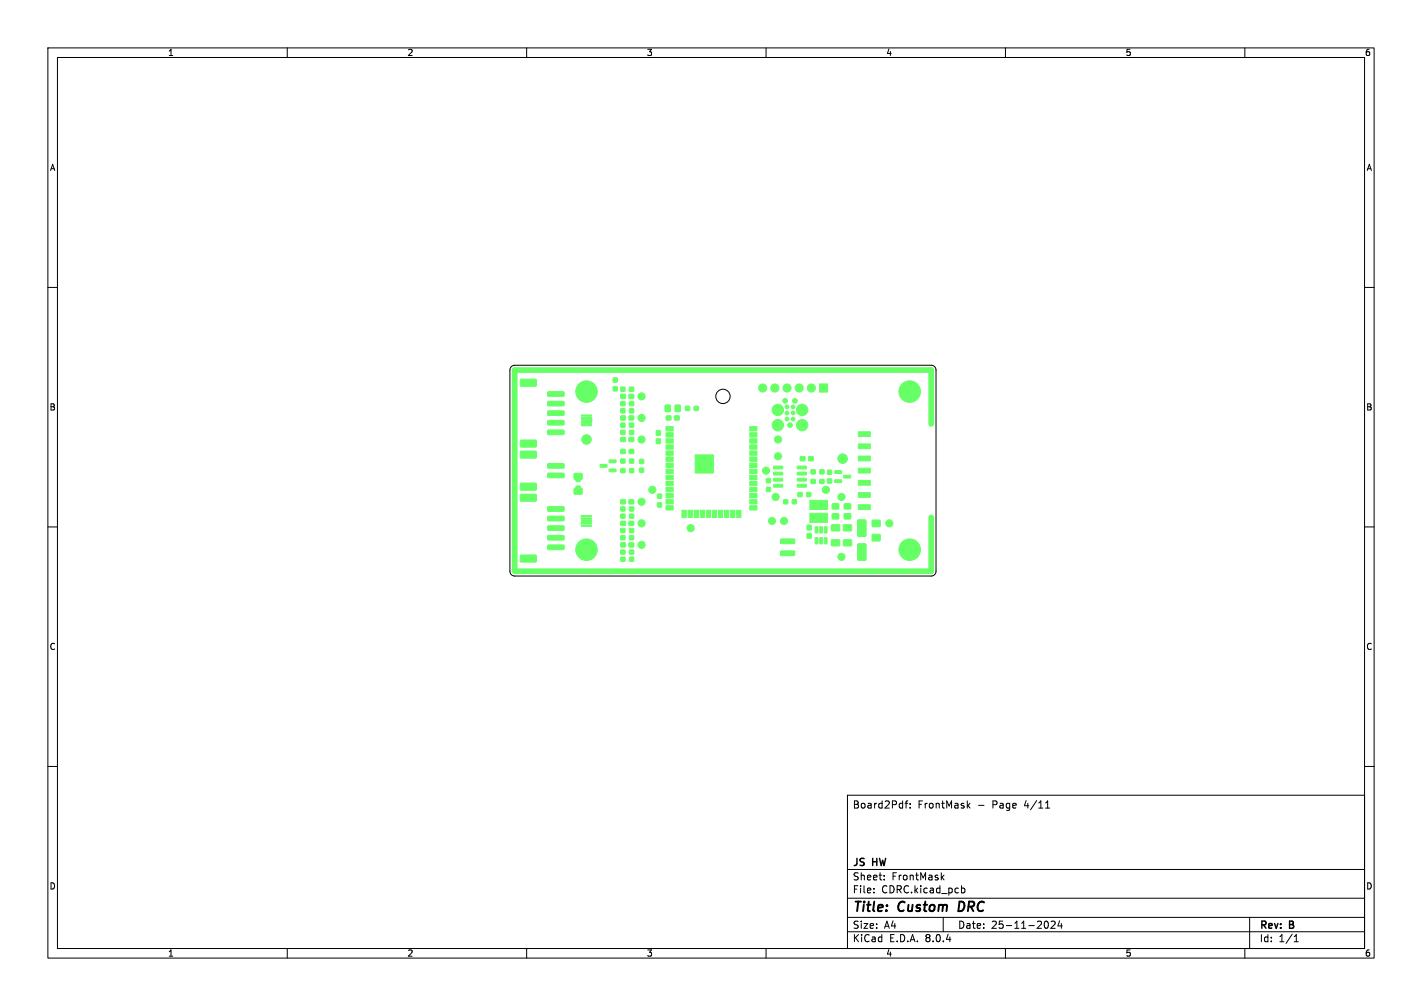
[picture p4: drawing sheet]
<svg xmlns="http://www.w3.org/2000/svg" width="297mm" height="210mm" viewBox="0 0 297 210" stroke-linecap="round" stroke-linejoin="round" font-family="sans-serif">
<path d="M194.5 88.5v-11.2h-87v41.9h87v-11.2" fill="none" stroke="#6f6" stroke-width="1.2"/>
<path d="M194.3 119.2h.2" fill="none" stroke="#6f6" stroke-width=".21"/>
<g fill="#6f6" stroke="#6f6" stroke-width=".21">
<path d="M131.4 86.8h.9v.9h-.9z"/>
<path d="M129.7 86.8h.9v.9h-.9z"/>
<path d="M137.1 91.6h.8v1h-.8z"/>
<path d="M137.1 89.9h.8v1h-.8z"/>
<path d="M160.1 99.9h.8v.9h-.8z"/>
<path d="M160.1 101.7h.8v.9h-.8z"/>
<path d="M131.5 95.8h.8v.9h-.8z"/>
<path d="M129.7 95.8h.8v.9h-.8z"/>
<path d="M119.9 98.9h1.7v1.1h-1.7z"/>
<path d="M119.9 102h1.7v1.1h-1.7z"/>
<path d="M173.8 105.2h1.4v1h-1.4z"/>
<path d="M173.8 107.3h1.4v1h-1.4z"/>
<path d="M176.3 105.2h1.4v1h-1.4z"/>
<path d="M176.3 107.3h1.4v1h-1.4z"/>
<path d="M131.5 114.8h.8v.9h-.8z"/>
<path d="M129.7 114.8h.8v.9h-.8z"/>
<path d="M131.4 108.8h.9v.9h-.9z"/>
<path d="M129.7 108.8h.9v.9h-.9z"/>
<path d="M171.2 100.1h.9v.8h-.9z"/>
<path d="M169.4 100.1h.9v.8h-.9z"/>
<path d="M131.5 89.8h.8v.9h-.8z"/>
<path d="M129.7 89.8h.8v.9h-.8z"/>
<path d="M169.4 98.1h.9v.8h-.9z"/>
<path d="M171.2 98.1h.9v.8h-.9z"/>
<path d="M131.4 113.3h.9v.9h-.9z"/>
<path d="M129.7 113.3h.9v.9h-.9z"/>
<path d="M139.1 89.1h1.5v.9h-1.5z"/>
<path d="M139.1 90.3h1.5v.9h-1.5z"/>
<path d="M139.1 91.6h1.5v.9h-1.5z"/>
<path d="M139.1 92.9h1.5v.9h-1.5z"/>
<path d="M139.1 94.1h1.5v.9h-1.5z"/>
<path d="M139.1 95.4h1.5v.9h-1.5z"/>
<path d="M139.1 96.7h1.5v.9h-1.5z"/>
<path d="M139.1 98h1.5v.8h-1.5z"/>
<path d="M139.1 99.2h1.5v.9h-1.5z"/>
<path d="M139.1 100.5h1.5v.9h-1.5z"/>
<path d="M139.1 101.8h1.5v.9h-1.5z"/>
<path d="M139.1 103h1.5v.9h-1.5z"/>
<path d="M139.1 104.3h1.5v.9h-1.5z"/>
<path d="M139.1 105.6h1.5v.9h-1.5z"/>
<path d="M142.4 106.5h.9v1.5h-.9z"/>
<path d="M143.7 106.5h.9v1.5h-.9z"/>
<path d="M145 106.5h.9v1.5h-.9z"/>
<path d="M146.2 106.5h.9v1.5h-.9z"/>
<path d="M147.5 106.5h.9v1.5h-.9z"/>
<path d="M148.8 106.5h.9v1.5h-.9z"/>
<path d="M150.1 106.5h.9v1.5h-.9z"/>
<path d="M151.3 106.5h.9v1.5h-.9z"/>
<path d="M152.6 106.5h.9v1.5h-.9z"/>
<path d="M153.9 106.5h.9v1.5h-.9z"/>
<path d="M156.6 105.6h1.5v.9h-1.5z"/>
<path d="M156.6 104.3h1.5v.9h-1.5z"/>
<path d="M156.6 103h1.5v.9h-1.5z"/>
<path d="M156.6 101.8h1.5v.9h-1.5z"/>
<path d="M156.6 100.5h1.5v.9h-1.5z"/>
<path d="M156.6 99.2h1.5v.9h-1.5z"/>
<path d="M156.6 98h1.5v.8h-1.5z"/>
<path d="M156.6 96.7h1.5v.9h-1.5z"/>
<path d="M156.6 95.4h1.5v.9h-1.5z"/>
<path d="M156.6 94.1h1.5v.9h-1.5z"/>
<path d="M156.6 92.9h1.5v.9h-1.5z"/>
<path d="M156.6 91.6h1.5v.9h-1.5z"/>
<path d="M156.6 90.3h1.5v.9h-1.5z"/>
<path d="M156.6 89.1h1.5v.9h-1.5z"/>
<path d="M145.2 95h3.8v3.8h-3.8z"/>
<path d="M127.2 97.9h1.4l.1 .5-1.4 .1z"/>
<path d="M127.2 96h1.4l.1 .5-1.4 .1z"/>
<path d="M125.4 97h1.3l.1 .5h-1.4z"/>
<path d="M137.3 105h.9v.8h-.9z"/>
<path d="M137.3 103.2h.9v.8h-.9z"/>
<path d="M129.7 105.8h.8v.9h-.8z"/>
<path d="M131.5 105.8h.8v.9h-.8z"/>
<path d="M114.4 96.8h3.3l.1 .2v.6l-.2 .2-3.1-.1-.1-.2z"/>
<path d="M114.4 98.8h3.3l.1 .2v.6l-.2 .2-3.1-.1-.1-.2z"/>
<path d="M108.7 94.2h3.2l.2 .2-.1 1.1-.2 .2-3-.1-.1-.2z"/>
<path d="M108.7 100.9h3.2l.2 .2-.1 1.1-.2 .2-3-.1-.1-.2z"/>
<path d="M121.4 107.6h1v.3h-1z"/>
<path d="M121.4 108.1h1v.3h-1z"/>
<path d="M121.5 108.5h1v.5h-1z"/>
<path d="M121.4 109.1h1v.3h-1z"/>
<path d="M121.4 109.6h1v.3h-1z"/>
<path d="M122.5 109.6h1v.3h-1z"/>
<path d="M122.5 109.1h1v.3h-1z"/>
<path d="M122.6 108.5h1v.5h-1z"/>
<path d="M122.5 108.1h1v.3h-1z"/>
<path d="M122.5 107.6h1v.3h-1z"/>
<path d="M161.6 97.3h1.8l.1 .5-1.9 .1z"/>
<path d="M161.6 98.6h1.8l.1 .5-1.9 .1z"/>
<path d="M161.6 99.9l1.8-.1 .1 .5-1.9 .1z"/>
<path d="M161.6 101.1h1.8l.1 .5-1.9 .1z"/>
<path d="M166.5 101.1h1.9v.5l-1.8 .1z"/>
<path d="M166.5 99.9l1.9-.1v.5l-1.8 .1z"/>
<path d="M166.5 98.6h1.9v.5l-1.8 .1z"/>
<path d="M166.5 97.3h1.9v.5l-1.8 .1z"/>
<path d="M128.1 80.7h.8v.9h-.8z"/>
<path d="M128.1 78.9h.8v.9h-.8z"/>
<path d="M131.4 104.3h.9v.9h-.9z"/>
<path d="M129.7 104.3h.9v.9h-.9z"/>
<path d="M131.4 91.3h.9v.9h-.9z"/>
<path d="M129.7 91.3h.9v.9h-.9z"/>
<path d="M129.7 116.3h.8v.9h-.8z"/>
<path d="M131.5 116.3h.8v.9h-.8z"/>
<path d="M129.7 80.8h.8v.9h-.8z"/>
<path d="M131.5 80.8h.8v.9h-.8z"/>
<path d="M131.5 97.8h.8v.9h-.8z"/>
<path d="M129.7 97.8h.8v.9h-.8z"/>
<path d="M179.3 105.4h2.5v1h-2.5z"/>
<path d="M179.3 102.8h2.5v1h-2.5z"/>
<path d="M179.3 100.3h2.5v1h-2.5z"/>
<path d="M179.3 97.8h2.5v1h-2.5z"/>
<path d="M179.3 95.2h2.5v1h-2.5z"/>
<path d="M179.3 92.7h2.5v1h-2.5z"/>
<path d="M179.3 90.1h2.5v1h-2.5z"/>
<path d="M131.5 110.3h.8v.9h-.8z"/>
<path d="M129.7 110.3h.8v.9h-.8z"/>
<path d="M168.6 111.4h.8v.9h-.8z"/>
<path d="M168.6 109.7h.8v.9h-.8z"/>
<path d="M129.7 93.8h.9v.9h-.9z"/>
<path d="M131.4 93.8h.9v.9h-.9z"/>
<path d="M168.5 102.8h.8v.9h-.8z"/>
<path d="M166.7 102.8h.8v.9h-.8z"/>
<path d="M182.2 108.6h1.6v1.3h-1.6z"/>
<path d="M182.2 111.6h1.6v1.3h-1.6z"/>
<path d="M171.2 80.1h1.7v1.7h-1.7z"/>
<path d="M170.3 112.3h.5v1.2h-.5z"/>
<path d="M171.2 112.3h.6l-.1 1.2h-.5z"/>
<path d="M172.2 112.3h.5v1.2h-.5z"/>
<path d="M172.2 110h.5v1.3l-.5-.1z"/>
<path d="M171.2 110h.6l-.1 1.3-.5-.1z"/>
<path d="M170.3 110h.5v1.3l-.5-.1z"/>
<path d="M179.2 113.6l1.4-.1 .3 .2v3.1l-.2 .2h-1.4l-.2-.2z"/>
<path d="M179.2 108.6l1.4-.1 .3 .2v3.1l-.2 .2h-1.4l-.2-.2z"/>
<path d="M163 115h2.9l.1 .9-2.9 .1z"/>
<path d="M163 112.5h2.9l.1 .9-2.9 .1z"/>
<path d="M169.2 107.1h3.7v2h-3.7z"/>
<path d="M169.2 104.4h3.7v2h-3.7z"/>
<path d="M129.7 83.8h.8v.9h-.8z"/>
<path d="M131.5 83.8h.8v.9h-.8z"/>
<path d="M129.7 88.3h.8v.9h-.8z"/>
<path d="M131.5 88.3h.8v.9h-.8z"/>
<path d="M143.2 84.8h.8v.9h-.8z"/>
<path d="M145 84.8h.8v.9h-.8z"/>
<path d="M141 84.6h1.1v1.3h-1.1z"/>
<path d="M138.9 84.6h1.1v1.3h-1.1z"/>
<path d="M167.2 95.3h.9v.9h-.9z"/>
<path d="M168.9 95.3h.9v.9h-.9z"/>
<path d="M174.4 98.3h1.3l.1 .5h-1.4z"/>
<path d="M174.4 100.2h1.3l.1 .5h-1.4z"/>
<path d="M176.2 99.2h1.4l.1 .5-1.4 .1z"/>
<path d="M131.4 82.3h.9v.9h-.9z"/>
<path d="M129.7 82.3h.9v.9h-.9z"/>
<path d="M114.4 81.8h3.3l.1 .2v.6l-.2 .1h-3.1l-.1-.2z"/>
<path d="M114.4 83.8h3.3l.1 .2v.6l-.2 .1h-3.1l-.1-.2z"/>
<path d="M114.4 85.8h3.3l.1 .2v.6l-.2 .1h-3.1l-.1-.2z"/>
<path d="M114.4 87.8h3.3l.1 .2v.6l-.2 .1h-3.1l-.1-.2z"/>
<path d="M114.4 89.8h3.3l.1 .2v.6l-.2 .1h-3.1l-.1-.2z"/>
<path d="M108.7 79.2h3.2l.2 .2-.1 1.1-.2 .2-3-.1-.1-.2z"/>
<path d="M108.7 91.9h3.2l.2 .2-.1 1.1-.2 .2-3-.1-.1-.2z"/>
<path d="M131.5 85.3h.8v.9h-.8z"/>
<path d="M129.7 85.3h.8v.9h-.8z"/>
<path d="M120.3 101.5h.9v.8h-.9z"/>
<path d="M120.3 99.7h.9v.8h-.9z"/>
<path d="M129.7 107.3h.8v.9h-.8z"/>
<path d="M131.5 107.3h.8v.9h-.8z"/>
<path d="M121.4 86.6h1v.3h-1z"/>
<path d="M121.4 87.1h1v.3h-1z"/>
<path d="M121.5 87.5h1v.5h-1z"/>
<path d="M121.4 88.1h1v.3h-1z"/>
<path d="M121.4 88.6h1v.3h-1z"/>
<path d="M122.6 88.6h1v.3h-1z"/>
<path d="M122.6 88.1h1v.3h-1z"/>
<path d="M122.6 87.5h1v.5h-1z"/>
<path d="M122.6 87.1h1v.3h-1z"/>
<path d="M122.6 86.6h1v.3h-1z"/>
<path d="M173.7 112.7h1.6v1.2h-1.6z"/>
<path d="M173.7 109.6h1.6v1.2h-1.6z"/>
<path d="M114.4 105.8h3.3l.1 .2v.6l-.2 .2-3.1-.1-.1-.2z"/>
<path d="M114.4 107.8h3.3l.1 .2v.6l-.2 .2-3.1-.1-.1-.2z"/>
<path d="M114.4 109.8h3.3l.1 .2v.6l-.2 .2-3.1-.1-.1-.2z"/>
<path d="M114.4 111.8h3.3l.1 .2v.6l-.2 .2-3.1-.1-.1-.2z"/>
<path d="M114.4 113.8h3.3l.1 .2v.6l-.2 .2-3.1-.1-.1-.2z"/>
<path d="M108.7 103.2h3.2l.2 .2-.1 1.1-.2 .2-3-.1-.1-.2z"/>
<path d="M108.7 115.9h3.2l.2 .2-.1 1.1-.2 .2-3-.1-.1-.2z"/>
<path d="M172.8 98.2h.9v.8h-.9z"/>
<path d="M172.8 100h.9v.8h-.9z"/>
<path d="M163.7 104.3h.8v.9h-.8z"/>
<path d="M165.5 104.3h.8v.9h-.8z"/>
<path d="M176.2 112.7h1.6v1.2h-1.6z"/>
<path d="M176.2 109.6h1.6v1.2h-1.6z"/>
<path d="M129.7 111.8h.8v.9h-.8z"/>
<path d="M131.5 111.8h.8v.9h-.8z"/>
<path d="M133.6 97.7h.8v.9h-.8z"/>
<path d="M133.6 95.9h.8v.9h-.8z"/>
<path d="M140.9 86.8h.9v.9h-.9z"/>
<path d="M139.2 86.8h.9v.9h-.9z"/>
<circle cx="176" cy="95.7" r="1"/>
<circle cx="134" cy="82.7" r=".75"/>
<circle cx="175.7" cy="116.2" r=".75"/>
<circle cx="144.3" cy="110.2" r=".75"/>
<circle cx="175.7" cy="103.7" r=".75"/>
<circle cx="145.7" cy="96.1" r=".3"/>
<circle cx="145.7" cy="97.5" r=".3"/>
<circle cx="146.4" cy="95.5" r=".3"/>
<circle cx="146.4" cy="96.8" r=".3"/>
<circle cx="146.4" cy="98.3" r=".3"/>
<circle cx="147.1" cy="96.1" r=".3"/>
<circle cx="147.1" cy="97.5" r=".3"/>
<circle cx="147.8" cy="95.5" r=".3"/>
<circle cx="147.8" cy="96.8" r=".3"/>
<circle cx="147.8" cy="98.3" r=".3"/>
<circle cx="148.5" cy="96.1" r=".3"/>
<circle cx="148.5" cy="97.5" r=".3"/>
<circle cx="136.3" cy="102.2" r=".75"/>
<circle cx="162.5" cy="95.2" r=".75"/>
<circle cx="161.2" cy="108.7" r=".75"/>
<circle cx="160" cy="98.2" r=".75"/>
<circle cx="169.5" cy="81" r=".85"/>
<circle cx="166.9" cy="81" r=".85"/>
<circle cx="164.4" cy="81" r=".85"/>
<circle cx="161.8" cy="81" r=".85"/>
<circle cx="159.3" cy="81" r=".85"/>
<circle cx="134" cy="91.7" r=".75"/>
<circle cx="134" cy="109.2" r=".75"/>
<circle cx="172.5" cy="102.2" r=".75"/>
<circle cx="162" cy="103.7" r=".75"/>
<circle cx="163.7" cy="108.7" r=".75"/>
<circle cx="134" cy="113.7" r=".75"/>
<circle cx="134" cy="104.7" r=".75"/>
<circle cx="162.5" cy="88.7" r="1.19"/>
<circle cx="165" cy="88.7" r=".5"/>
<circle cx="167.5" cy="88.7" r="1.19"/>
<circle cx="162.5" cy="85.6" r="1.19"/>
<circle cx="167.5" cy="85.6" r="1.19"/>
<circle cx="164" cy="83.7" r=".5"/>
<circle cx="166" cy="83.7" r=".5"/>
<circle cx="165.6" cy="87.5" r=".39"/>
<circle cx="164.4" cy="87.5" r=".39"/>
<circle cx="165.6" cy="86.2" r=".39"/>
<circle cx="164.4" cy="86.2" r=".39"/>
<circle cx="165.6" cy="84.9" r=".39"/>
<circle cx="164.4" cy="84.9" r=".39"/>
<circle cx="185.7" cy="109.2" r=".75"/>
<circle cx="134" cy="87.2" r=".75"/>
<circle cx="162.5" cy="91.7" r=".75"/>
<circle cx="122.5" cy="91.7" r="1"/>
<circle cx="190" cy="114.7" r="1.55"/>
<circle cx="190" cy="114.8" r="2.25"/>
<circle cx="190" cy="81.7" r="1.55"/>
<circle cx="190" cy="81.8" r="2.25"/>
<circle cx="122.5" cy="81.7" r="1.55"/>
<circle cx="122.5" cy="81.8" r="2.25"/>
<circle cx="122.5" cy="114.7" r="1.55"/>
<circle cx="122.5" cy="114.8" r="2.25"/>
</g>
<g fill="none" stroke="#000" stroke-width=".21">
<path d="M10 10h277v190h-277zM12 12h273v186h-273zM60 10v2M110 10v2M160 10v2M210 10v2M260 10v2M10 60h2M285 60h2M106.8 76.5l.7-.2h87a1 1 0 0 1 1 1v41.9a1 1 0 0 1-1 1h-87a1 1 0 0 1-1-1v-41.9zM10 110h2M285 110h2"/>
<path d="M10 160h2M285 160h2M177 166h108v32h-108zM189 167.7h.6M189.6 167.2l-.4 .2v1.3M190.1 168.6v.1M190.1 167.8v.1M202.2 168.1l.4 .6M202.6 167.7l-.6 .6M218.4 168.7h.8M218.5 167.6l.3-.4v1.5M60 198v2"/>
<path d="M110 198v2M160 198v2M177 194.5h108M177 191.5h108M177 187.5h108M177 181.5h108M182.5 186.3v.1M182.5 185.5v.1M184.7 183.6v.1M184.7 182.8v.1M196.7 183.1l.5 .6M197 191.5v3"/>
<path d="M197.2 182.7l-.6 .6M200.8 184.9v1.5M200.8 185.5l.4-.1 .3 .3-.1 .6h-.6M210 198v2M218.3 192.4l.2-.1a.8 .8 0 0 1 .5 .7 .8 .8 0 0 1-.5 .8l-.2-.1M219.5 192.4l.6-.1 .3 .4-.9 1.1h.9M221.3 192.2l-.3 1.1h.9M221.7 192.8v1M260 198v2M261 191.5v6.5M270.3 196.6h.9M270.3 195.5l.4-.4v1.5"/>
<circle cx="151" cy="82.7" r="1.5"/>
</g>
<path d="M200.4 188.2l-.2 2h.4" fill="none" stroke="#000" stroke-width=".4"/>
<g font-size="2.8">
<text x="178" y="190.9">Title:</text>
<text x="187.7" y="190.9">Custom</text>
<text x="201" y="190.9">DRC</text>
</g>
<g font-size="2.1">
<text x="178" y="169">Board2Pdf:</text>
<text x="191.7" y="169">FrontMask</text>
<text x="204.2" y="169">-</text>
<text x="207.4" y="169">Page</text>
<text x="214.2" y="169">4/11</text>
<text x="178" y="184">Sheet:</text>
<text x="178" y="181.2">JS</text>
<text x="182.3" y="181.2">HW</text>
<text x="186.2" y="184">FrontMask</text>
<text x="178" y="186.7">File:</text>
<text x="184.1" y="186.7">CDRC.kicad_pcb</text>
<text x="178" y="196.9">KiCad</text>
<text x="178" y="194.1">Size:</text>
<text x="184.7" y="194.1">A4</text>
<text x="185.7" y="196.9">E.D.A.</text>
<text x="193.3" y="196.9">8.0.4</text>
<text x="200" y="194.1">Date:</text>
<text x="207" y="194.1">25-11-2024</text>
<text x="263" y="194.3">Rev:</text>
<text x="263" y="196.9">Id:</text>
<text x="267.1" y="196.9">1/1</text>
<text x="269.4" y="194.3">B</text>
</g>
<g font-size="1.8">
<text x="35" y="11.9">1</text>
<text x="85" y="11.9">2</text>
<text x="135" y="11.9">3</text>
<text x="185" y="11.9">4</text>
<text x="235" y="11.9">5</text>
<text x="285" y="11.9">6</text>
<text x="10.3" y="35.9">A</text>
<text x="285.4" y="35.9">A</text>
<text x="10.3" y="85.9">B</text>
<text x="285.3" y="85.9">B</text>
<text x="10.3" y="135.9">C</text>
<text x="285.3" y="135.9">C</text>
<text x="10.3" y="185.9">D</text>
<text x="285.3" y="185.9">D</text>
<text x="35" y="199.9">1</text>
<text x="85" y="199.9">2</text>
<text x="135" y="199.9">3</text>
<text x="185" y="199.9">4</text>
<text x="235" y="199.9">5</text>
<text x="285" y="199.9">6</text>
</g>
</svg>
